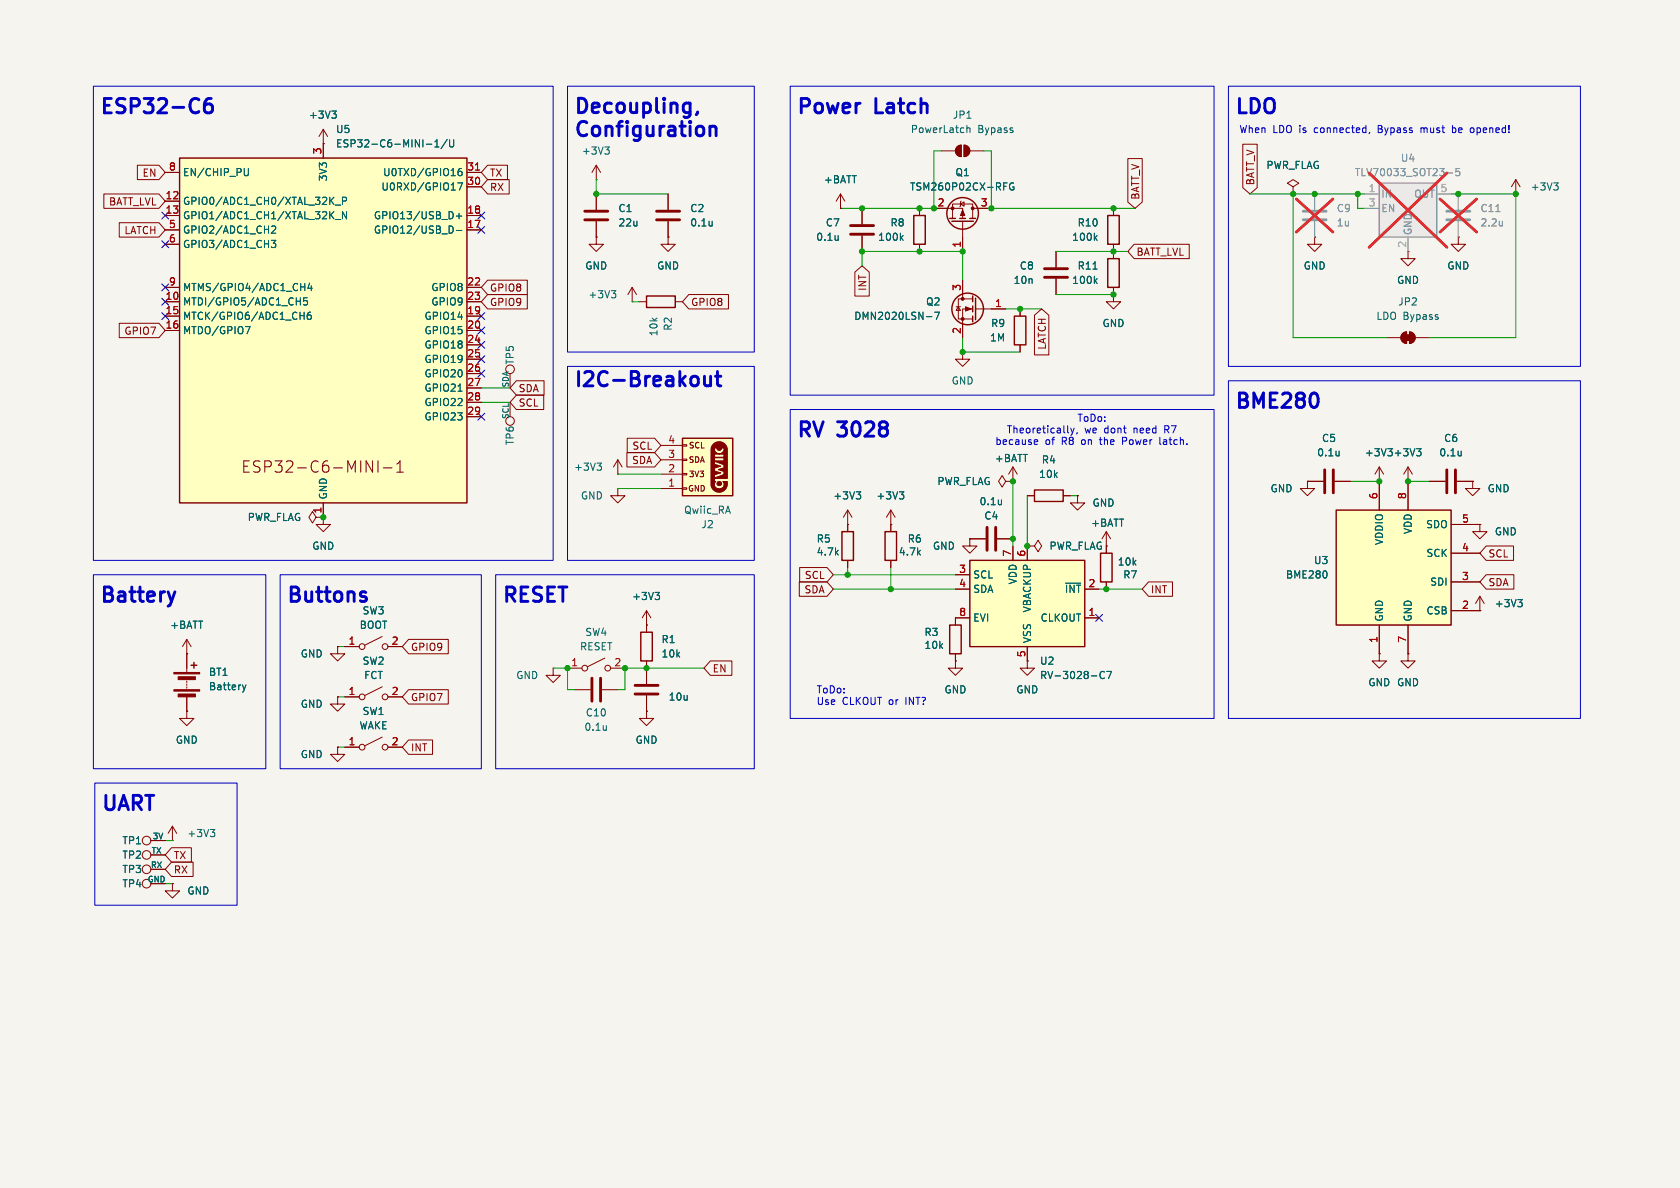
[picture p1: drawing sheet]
<svg xmlns="http://www.w3.org/2000/svg" width="297mm" height="210mm" viewBox="0 0 297 210" stroke-linecap="round" stroke-linejoin="round" font-family="sans-serif">
<path d="M0 0h297v210h-297z" fill="#f5f4ef" stroke="#f5f4ef" stroke-width=".18"/>
<g fill="none" stroke="#840000" stroke-width=".18">
<path d="M105.4 31.8h.1M105.4 29.2l-.8 1.3M105.4 29.2l.8 1.3M105.4 29.2v2.6M118.1 34.3v2.8M118.1 39.1v2.8M228.6 33l1-.6-1-.6-1 .6 1 .6v1.3M228.6 34.3h.1M111.8 53.3h.1M111.8 50.8l.7 1.3M111.8 50.8l-.8 1.3M111.8 50.8v2.5"/>
<path d="M113 53.3h1.3M119.4 53.3h1.2M232.4 41.9v1.3h1.3l-1.3 1.3-1.3-1.3h1.3M232.4 41.9h.1M90.2 66v2.6M231.1 85.1v1.3h-1.2l1.2 1.2 1.3-1.2h-1.3M231.1 85.1h.1M231.1 85.1h2.8M236 85.1h2.8M243.8 85.1h.1M243.8 82.6l-.7 1.2M243.8 82.6l.8 1.2"/>
<path d="M243.8 82.6v2.5M248.9 85.1h.1M248.9 82.6l-.7 1.2M248.9 82.6l.8 1.2M248.9 82.6v2.5M260.3 85.1v1.3h1.3l-1.3 1.2-1.2-1.2h1.2M260.3 85.1h.1M261.6 108h.1M261.6 105.4l-.7 1.3M261.6 105.4l.8 1.3M261.6 105.4v2.6"/>
<circle cx="90.2" cy="65.3" r=".76"/>
</g>
<path d="M125.9 39.1v.8M125.9 39.8l-.1 .1M108.1 51.4h.8l-.5 .5M108.6 51.9l.3 .2v.3l-.3 .2M236.7 79.7v.9M250.4 79.3h.8l-.4 .5M251 79.8l.2 .2v.3l-.2 .3M236.7 80.5h.1M268.3 106h.8l-.4 .5M268.9 106.5l.2 .2v.3l-.2 .3" fill="none" stroke="#006464" stroke-width=".18"/>
<path d="M116.1 37.3h4M116.1 38.9h4M234.2 83.1v4M235.7 83.1v4" fill="none" stroke="#840000" stroke-width=".51"/>
<path d="M230.4 37.3h4M230.4 38.9h4" fill="none" stroke="#9c9b98" stroke-width=".51"/>
<path d="M232.4 34.3v2.8M232.4 39.1v2.8" fill="none" stroke="#9c9b98" stroke-width=".18"/>
<path d="M229.2 35.2l6.4 5.8M235.6 35.2l-6.4 5.8" fill="none" stroke="#e12e31" stroke-width=".46"/>
<path d="M114.3 52.3h5.1v2.1h-5.1z" fill="none" stroke="#840000" stroke-width=".25"/>
<path d="M236.2 90.2h20.3v20.3h-20.3z" fill="#ffffc2"/>
<path d="M236.2 90.2h20.3v20.3h-20.3zM167.9 110.5h2v5.1h-2z" fill="none" stroke="#840000" stroke-width=".25"/>
<g fill="none" stroke="#840000" stroke-width=".18">
<path d="M105.4 41.9v1.3h1.3l-1.3 1.3-1.3-1.3h1.3M105.4 41.9h.1M118.1 41.9v1.3h1.3l-1.3 1.3-1.3-1.3h1.3M118.1 41.9h.1M248.9 44.5v1.2h1.3l-1.3 1.3-1.3-1.3h1.3M257.8 41.9v1.3h1.3l-1.3 1.3-1.3-1.3h1.3M257.8 41.9h.1M90.2 71.1v2.6M243.8 85.1v5.1M248.9 85.1v5.1M256.5 92.7h5.1M256.5 97.8h5.1"/>
<path d="M261.6 92.7v1.3h1.3l-1.3 1.3-1.3-1.3h1.3M261.6 92.7h.1M97.8 118.1v1.3h-1.3l1.3 1.3 1.3-1.3h-1.3M97.8 118.1h.1M100.3 118.1h2.6M106.9 116.3l-3 1.6M107.9 118.1h2.6M114.3 110.5h.1M114.3 108l-.8 1.2M114.3 108l.8 1.2M114.3 108v2.5M168.9 116.8v1.3h1.3l-1.3 1.3-1.3-1.3h1.3"/>
<path d="M168.9 116.8h.1M168.9 109.2v1.3M168.9 115.6v1.2M181.6 116.8v1.3h1.3l-1.3 1.3-1.3-1.3h1.3M181.6 116.8h.1M243.8 110.5v5.1M248.9 110.5v5.1M256.5 102.9h5.1M256.5 108h5.1M114.3 125.7v1.3h1.3l-1.3 1.3-1.3-1.3h1.3M114.3 125.7h.1M30.5 148.6h.1"/>
<path d="M30.5 146.1l-.8 1.2M30.5 146.1l.7 1.2M30.5 146.1v2.5"/>
<circle cx="90.2" cy="74.4" r=".76"/>
<circle cx="103.4" cy="118.1" r=".51"/>
<circle cx="107.4" cy="118.1" r=".51"/>
</g>
<path d="M115.8 104.7h.8l-.4 .5M116.4 105.2l.2 .2v.3l-.2 .3M234.5 101.2v.7M37.2 146.6h.8l-.5 .5M37.7 147.1l.3 .3v.3l-.3 .2" fill="none" stroke="#006464" stroke-width=".18"/>
<path d="M255.8 37.3h4M255.8 38.9h4" fill="none" stroke="#9c9b98" stroke-width=".51"/>
<path d="M257.8 34.3v2.8M257.8 39.1v2.8" fill="none" stroke="#9c9b98" stroke-width=".18"/>
<path d="M264.5 37.4h.7M265.6 39.1v.8M265.6 39.8l-.1 .1" fill="none" stroke="#939391" stroke-width=".18"/>
<path d="M254.6 35.2l6.4 5.8M261 35.2l-6.4 5.8" fill="none" stroke="#e12e31" stroke-width=".46"/>
<path d="M171.4 99.1h20.4v15.2h-20.4z" fill="#ffffc2"/>
<path d="M171.4 99.1h20.4v15.2h-20.4zM194.6 97.8h2v5.1h-2zM113.3 111.8h2v5h-2z" fill="none" stroke="#840000" stroke-width=".25"/>
<g fill="none" stroke="#840000" stroke-width=".18">
<path d="M105.4 34.3v2.8M105.4 39.1v2.8M149.9 92.7h.1M149.9 90.2l-.8 1.2M149.9 90.2l.7 1.2M149.9 90.2v2.5M179.1 96.5v2.6M181.6 96.5v2.6M114.3 110.5v1.3M114.3 116.8v4.1M168.9 101.6h2.5M168.9 104.1h2.5"/>
<path d="M168.9 109.2h2.5M181.6 114.3v2.5M191.8 104.1h2.5M191.8 109.2h2.5M195.6 102.9v1.2M101.6 121.9h2.8M106.4 121.9h2.8M114.3 122.9v2.8"/>
</g>
<path d="M151.4 86.9h.8l-.5 .5M151.9 87.4l.3 .3v.3l-.3 .2M188.4 103.1h2.6M195.2 118.8a.6 .6 0 0 0-.8 .4 .6 .6 0 0 0 .6 .8l.2-.2M195.7 118.7h.8l-.5 1.3M107.2 128.3v.8M107.2 129h-.1" fill="none" stroke="#006464" stroke-width=".18"/>
<path d="M103.4 37.3h4M103.4 38.9h4M104.6 119.9v4.1M106.2 119.9v4.1M112.3 121.2h4M112.3 122.7h4" fill="none" stroke="#840000" stroke-width=".51"/>
<path d="M120.6 77.5h8.9v10.1h-8.9z" fill="#ffffc2"/>
<g fill="#840000" stroke="#840000" stroke-width=".18">
<path d="M126.1 78.5a1.46 1.46 0 0 1 2.5 .8v5.3h-2.3l1.7-.7v-.6l-1-.3 1-.3v-2.4h-.8v-.1a.8 .8 0 0 0 .8-1h-.4a.4 .4 0 0 1-.4 .4 .4 .4 0 0 1-.4-.4h-.5a.82 .82 0 0 0 .9 1v.1h-.9v.5h1.7v.1h-1.7v.6h1.7v.7l-1.7-.7v.6l1.1 .3-1.1 .3v.6l1.1 .3-1.1 .3v1.2h.2a.79 .79 0 0 0 .1 1.1 .79 .79 0 0 0 1.1 0 .79 .79 0 0 0 .1-1.1h.8a1.49 1.49 0 0 1-1.1 1.9 1.49 1.49 0 0 1-1.8-1.2v-6.5z"/>
<path d="M248.4 59.2h1v1h-1z"/>
<path d="M247.9 59l.8-.3v2a1.02 1.02 0 0 1-1-.6 1.02 1.02 0 0 1 .2-1.1z"/>
<path d="M249.2 58.7a1.02 1.02 0 0 1 1 1 1.02 1.02 0 0 1-1 1z"/>
<circle cx="127.2" cy="85.5" r=".4"/>
</g>
<path d="M120.6 77.5h8.9v10.1h-8.9zM148.8 94h2.1v5.1h-2.1zM156.5 94h2v5.1h-2zM182.9 86.6h5.1v2h-5.1z" fill="none" stroke="#840000" stroke-width=".25"/>
<g fill="none" stroke="#840000" stroke-width=".18">
<path d="M245.1 59.7h2.5M247.9 59l.8-.3v2a1.02 1.02 0 0 1-1-.6 1.02 1.02 0 0 1 .2-1.1zM249.2 58.7a1.02 1.02 0 0 1 1 1 1.02 1.02 0 0 1-1 1zM250.2 59.7h2.5M116.8 78.7h3.8M120.6 78.6h.8v.3h-.8zM57.1 91.4v1.3h1.3l-1.3 1.3-1.2-1.3h1.2M57.1 91.4h.1M109.2 86.4v1.2h-1.3l1.3 1.3 1.3-1.3h-1.3M109.2 86.4h.1M109.2 83.8h.1M109.2 81.3l.8 1.3"/>
<path d="M109.2 81.3l-.7 1.3M109.2 81.3v2.5M116.8 81.3h3.8M116.8 83.8h3.8M116.8 86.4h3.8M120.6 81.2h.8v.2h-.8zM120.6 83.7h.8v.2h-.8zM120.6 86.2h.8v.3h-.8zM149.9 92.7v1.3M149.9 99.1v1.2M157.5 92.7h.1M157.5 90.2v3.8"/>
<path d="M157.5 99.1v1.2M157.5 90.2l-.8 1.2M157.5 90.2l.7 1.2M171.4 95.3h2.8M176.3 95.3h2.8M177.8 85.1l-.6-1-.7 1 .7 1 .6-1h1.3M179.1 85.1h.1M181.6 87.6h1.3M188 87.6h1.2M252.7 85.1h2.8M257.6 85.1h2.7M61 114.3h2.5"/>
<path d="M67.6 112.5l-3.1 1.5M68.6 114.3h2.5M243.8 115.6v1.2h1.3l-1.3 1.3-1.2-1.3h1.2M243.8 115.6h.1M248.9 115.6v1.2h1.3l-1.3 1.3-1.3-1.3h1.3M248.9 115.6h.1M61 123.2h2.5M67.6 121.4l-3.1 1.5M68.6 123.2h2.5"/>
<circle cx="64" cy="114.3" r=".51"/>
<circle cx="68.1" cy="114.3" r=".51"/>
<circle cx="64" cy="123.2" r=".51"/>
<circle cx="68.1" cy="123.2" r=".51"/>
</g>
<path d="M258.3 79.7v.9M105.5 81.9h.8l-.4 .4M106.1 82.3l.2 .3v.3l-.2 .2M159 86.9h.8l-.4 .5M159.5 87.4l.3 .3v.3l-.3 .2M177 88.4v.8M177 89.1v.1M258.3 80.5h.1" fill="none" stroke="#006464" stroke-width=".18"/>
<path d="M174.5 93.2v4.1M176 93.2v4.1M255.8 83.1v4M257.3 83.1v4" fill="none" stroke="#840000" stroke-width=".51"/>
<path d="M31.7 27.9h50.8v61h-50.8z" fill="#ffffc2"/>
<path d="M31.7 27.9h50.8v61h-50.8zM161.5 38.1h2.1v5.1h-2.1zM195.8 38.1h2.1v5.1h-2.1zM179.3 55.9h2.1v5.1h-2.1zM195.8 45.7h2.1v5.1h-2.1zM33.8 117.6h1M34.3 117.1v1" fill="none" stroke="#840000" stroke-width=".25"/>
<g fill="none" stroke="#840000" stroke-width=".18">
<path d="M29.2 30.5h2.5M29.2 35.6h2.5M29.2 38.1h2.5M57.1 25.4h.1M57.1 22.9v5M57.1 22.9l-.7 1.2M57.1 22.9l.8 1.2M82.5 30.5h2.6M82.5 38.1h2.6M82.5 33h2.6M148.6 36.8h.1M148.6 34.3l.8 1.3"/>
<path d="M148.6 34.3l-.8 1.3M148.6 34.3v2.5M152.4 36.8v2.8M162.6 36.8v1.3M196.8 36.8v1.3M29.2 40.6h2.5M29.2 43.2h2.5M29.2 50.8h2.5M29.2 53.3h2.5M29.2 55.9h2.5M29.2 58.4h2.5M82.5 40.6h2.6"/>
<path d="M82.5 50.8h2.6M82.5 53.3h2.6M82.5 55.9h2.6M82.5 58.4h2.6M152.4 41.7v2.8M162.6 43.2v1.3M180.3 54.6v1.3M186.7 44.5v2.7M186.7 49.3v2.8M196.8 52.1v1.2h-1.2l1.2 1.3 1.3-1.3h-1.3M196.8 52.1h.1M196.8 43.2v2.5"/>
<path d="M196.8 50.8v1.3M82.5 61h2.6M82.5 63.5h2.6M82.5 66h2.6M82.5 68.6h2.6M82.5 71.1h2.6M82.5 73.7h2.6M180.3 61v1.2M55.9 91.4l-.7-1-.6 1 .6 1.1 .7-1.1h1.2M57.1 91.4h.1M57.1 88.9v2.5M64.7 81.5l1.2 2v-2"/>
<path d="M66.8 81.5v2M67.8 82.7h1.5M70.1 83.5h1.2M70.1 82l.6-.5v2M179.1 85.1h.1M179.1 82.6l.7 1.2M179.1 82.6l-.8 1.2M179.1 82.6v2.5M181.6 96.5h1.3l.6-1 .6 1-.6 1-.6-1M181.6 96.5h.1M190.5 87.6v1.3h1.3l-1.3 1.3-1.3-1.3h1.3M190.5 87.6h.1"/>
<path d="M195.6 94l-.8 1.3M195.6 94l.7 1.3M195.6 94v2.5M33 115.6v3.3M59.7 114.3v1.3h-1.3l1.3 1.2 1.3-1.2h-1.3M59.7 114.3h.1M33 120.4v.3M33 120.9v.3M33 121.4v.3M33 123.2v2.5"/>
</g>
<g fill="none" stroke="#006464" stroke-width=".18">
<path d="M58.7 19.6h.7l-.4 .5M43.9 29.8l-.1 1.1-.1 .2-.4-.1M59.2 20.1l.2 .3v.3l-.2 .2M59.3 36.3h.9M59.3 38.8h.9M60.5 35.5h.6l.2-.2-.1-.3-.7-.1v1.2M61.3 37.4v1.3l-.8-1.3v1.3M75.4 25.5h.9M76.9 26h.7M76.9 25.1l.3-.4v1.3M79.1 24.6l-1.1 1.7M79.5 24.7v1l.2 .3 .4-.1 .1-.2v-1"/>
<path d="M80.7 38.2h.9M80.9 32.3h.9l-.6 1.3M81.2 37.7v1M81.6 29.8l-.4 .1a.86 .86 0 0 0 0 1.2l.4-.2 .1-.4-.2-.2h-.4l-.1 .2M43.4 57.7h.8l-.5 1.3M48 42.5h.7l-.4 .5 .4 .1v.5l-.2 .2-.5-.2M48 40.1l.5-.2 .2 .4-.7 .9h.7M52.4 53.3h.7M53 55.8h.8M53.1 52.6v1.3M53.2 50.7h.7M53.8 55.2v1.3"/>
<path d="M53.9 50.1v1.3M54.3 52.6h-.6l-.1 .7 .2-.2 .5 .1 .1 .2-.1 .4-.2 .1-.5-.1M54.7 50l-.3 1h.8M54.9 55.2l-.3 .1a.86 .86 0 0 0 0 1.2l.4-.2v-.4l-.2-.2h-.2l-.3 .2M55 50.5v.9M79.9 40l.2 .5-.2 .7M80.7 40.7h.9M148.2 41.6v.9M148.2 42.4h-.1M159.3 42l.4 .5M159.7 41.6l-.5 .5M193.2 47.6h.8"/>
<path d="M193.6 49.6l.4 .5M193.6 42l.4 .5M194 49.3l-.5 .4M194 41.6l-.5 .5M81 69.2h.7M42.9 121.1l.3 .8M43.2 121.9l-.2 .4M43.5 121.1l-.3 .8"/>
</g>
<path d="M84.1 30.1h.7" fill="none" stroke="#a90000" stroke-width=".18"/>
<path d="M150.4 39.9h4M150.4 41.4h4M184.7 47.5h4M184.7 49h4" fill="none" stroke="#840000" stroke-width=".51"/>
<g fill="#840000" stroke="#840000" stroke-width=".18">
<path d="M30.7 118.9h4.6v.2h-4.6z"/>
<path d="M30.7 121.9h4.6v.3h-4.6z"/>
<path d="M31.5 119.6h3v.5h-3z"/>
<path d="M31.5 122.7h3v.5h-3z"/>
</g>
<path d="M243.8 32.4h10.2v9.5h-10.2z" fill="#ebeae8"/>
<path d="M243.8 32.4h10.2v9.5h-10.2z" fill="none" stroke="#9c9b98" stroke-width=".25"/>
<path d="M232.4 34.3v2.8M232.4 39.1v2.8M241.3 34.3h2.5M241.3 36.8h2.5M254 34.3h2.5M257.8 34.3v2.8M257.8 39.1v2.8M248.9 41.9v2.6" fill="none" stroke="#9c9b98" stroke-width=".18"/>
<path d="M255.8 30.6h1M258 29.8h-.6v.6l.1-.1h.5l.1 .2-.1 .4-.2 .2-.4-.2M264.5 37.4h.7M265.6 39.1v.8M265.6 39.8l-.1 .1" fill="none" stroke="#939391" stroke-width=".18"/>
<path d="M229.2 35.2l6.4 5.8M235.6 35.2l-6.4 5.8M242 30.6l13.8 13.1M254.6 35.2l6.4 5.8M255.8 30.6l-13.8 13.1M261 35.2l-6.4 5.8" fill="none" stroke="#e12e31" stroke-width=".46"/>
<g fill="none" stroke="#840000" stroke-width=".18">
<path d="M18.4 34.3h9.7l1.1 1.3-1.1 1.2h-9.7zM21.1 39.4h7l1.1 1.2-1.1 1.3h-7zM24.3 29.2h3.8l1.1 1.3-1.1 1.3h-3.8zM29.2 30.5h2.5M29.2 35.6h2.5M29.2 38.1h2.5M57.1 25.4h.1M57.1 25.4v2.5M82.5 30.5h2.6M82.5 38.1h2.6M82.5 33h2.6M86.2 31.7h3.8v2.6h-3.8l-1.1-1.3z"/>
<path d="M86.2 29.2h3.5v2.6h-3.5l-1.1-1.3zM105.4 34.3v2.8M105.4 39.1v2.8M118.1 34.3v2.8M118.1 39.1v2.8M148.6 36.8h.1M152.4 36.8v2.8M162.6 36.8v1.3M165.1 36.8h5.1v1.8M166.4 26.7h2.5M168.4 38.6v-2.5h3.6v2.5M169.2 26l.7-.3v2a1.02 1.02 0 0 1-.9-.6 1.02 1.02 0 0 1 .2-1.1z"/>
<path d="M169.8 36.1l.6-.4v.7zM169.9 35.6l-.1 .1v.7l-.1 .2M170.2 39.1v5.4M170.4 25.7a1.02 1.02 0 0 1 1 1 1.02 1.02 0 0 1-1 1zM171.4 26.7h2.6M172 36.8h3.3M196.8 36.8v1.3M199.4 28h2.5v7.7l-1.2 1.1-1.3-1.1zM219.7 25.5h2.6v7.7l-1.3 1.1-1.3-1.1zM228.6 34.3h.1M268 34.3h.1M268 31.8l-.8 1.2"/>
<path d="M268 31.8l.7 1.2M268 31.8v2.5M21.1 57.1h7l1.1 1.3-1.1 1.3h-7zM29.2 40.6h2.5M29.2 43.2h2.5M29.2 50.8h2.5M29.2 53.3h2.5M29.2 55.9h2.5M29.2 58.4h2.5M82.5 40.6h2.6M82.5 50.8h2.6M82.5 53.3h2.6"/>
<path d="M82.5 55.9h2.6M82.5 58.4h2.6M86.2 49.5h7v2.6h-7l-1.1-1.3zM86.2 52.1h7v2.5h-7l-1.1-1.3zM105.4 41.9h.1M118.1 41.9h.1M121.8 52.1h7v2.5h-7l-1.2-1.3zM151.1 48.1l1.3-1.1 1.3 1.1v4.2h-2.6zM152.4 41.7v2.8M162.6 43.2v1.3M169 54.2h.8M169.4 54.2l.4 .7h-.8z"/>
<path d="M170.2 49.5v3.3M172 52.8h-2.6v3.6h2.6M172 54.6h-1.8v5.1M172.5 54.6h5.3M180.3 54.6v1.3M182.9 55.7l1.2-1.1 1.3 1.1v7h-2.5zM186.7 44.5v2.7M186.7 49.3v2.8M196.8 52.1h.1M196.8 43.2v2.5M196.8 50.8v1.3M200.5 43.2h9.7v2.5h-9.7l-1.1-1.2z"/>
<path d="M232.4 41.9h.1M257.8 41.9h.1M82.5 61h2.6M82.5 63.5h2.6M82.5 66h2.6M82.5 68.6h2.6M82.5 71.1h2.6M82.5 73.7h2.6M91.3 69.8h4.8v2.6h-4.8l-1.1-1.3zM91.3 67.3h4.9v2.6h-4.9l-1.1-1.3zM110.9 77.5h4.8l1.1 1.2-1.1 1.3h-4.8zM170.2 62.2v1.3h-1.3l1.3 1.3 1.2-1.3h-1.2"/>
<path d="M170.2 62.2h.1M180.3 61v1.2M57.1 91.4h.1M57.1 88.9v2.5M110.8 80h4.9l1.1 1.3-1.1 1.3h-4.9zM149.9 92.7h.1M149.9 92.7v1.3M149.9 99.1v1.2M157.5 92.7h.1M157.5 92.7v1.3M157.5 99.1v1.2M171.4 95.3v1.2h-1.2l1.2 1.3 1.3-1.3h-1.3"/>
<path d="M171.4 95.3h.1M171.4 95.3h2.8M176.3 95.3h2.8M179.1 85.1h.1M179.1 96.5v2.6M181.6 96.5h.1M181.6 87.6h1.3M181.6 96.5v2.6M188 87.6h1.2M190.5 87.6h.1M231.1 85.1h.1M231.1 85.1h2.8"/>
<path d="M236 85.1h2.8M243.8 85.1h.1M243.8 85.1v5.1M248.9 85.1h.1M248.9 85.1v5.1M252.7 85.1h2.8M256.5 92.7h5.1M256.5 97.8h5.1M257.6 85.1h2.7M260.3 85.1h.1M261.6 92.7h.1M262.7 96.5h4.9v2.6h-4.9l-1.1-1.3z"/>
<path d="M33 115.6h.1M33 113l-.7 1.3M33 113l.8 1.3M33 113v5.1M59.7 114.3h.1M61 114.3h2.5M68.6 114.3h2.5M72.2 113h7.1v2.6h-7.1l-1.1-1.3zM114.3 110.5h.1M114.3 110.5v1.3M114.3 116.8v4.1M125.6 116.8h3.8v2.6h-3.8l-1.1-1.3z"/>
<path d="M141.3 102.9h4.9l1.1 1.2-1.1 1.3h-4.9zM141.4 100.3h4.8l1.1 1.3-1.1 1.3h-4.8zM168.9 116.8h.1M168.9 115.6v1.2M168.9 101.6h2.5M168.9 104.1h2.5M171.4 109.2h-2.5v1.3M181.6 116.8h.1M181.6 114.3v2.5M191.8 104.1h2.5M191.8 109.2h2.5M195.6 102.9v1.2"/>
<path d="M203 102.9h4.3v2.5h-4.3l-1.1-1.3zM243.8 115.6h.1M243.8 110.5v5.1M248.9 115.6h.1M248.9 110.5v5.1M256.5 102.9h5.1M256.5 108h5.1M261.6 108h.1M262.7 101.6h4.9v2.5h-4.9l-1.1-1.2zM33 125.7v1.3h1.3l-1.3 1.3-1.3-1.3h1.3M33 125.7h.1M33 123.2v2.5"/>
<path d="M59.7 132.1v1.3h-1.3l1.3 1.2 1.3-1.2h-1.3M59.7 132.1h.1M59.7 123.2v1.3h-1.3l1.3 1.2 1.3-1.2h-1.3M59.7 123.2h.1M61 132.1h2.5M61 123.2h2.5M67.6 130.3l-3.1 1.5M68.6 132.1h2.5M68.6 123.2h2.5M72.2 121.9h7.1v2.6h-7.1l-1.1-1.3zM72.2 130.8h4.3v2.6h-4.3l-1.1-1.3zM114.3 125.7h.1"/>
<path d="M114.3 122.9v2.8M26.7 148.6h2.5M26.7 151.1h2.5M26.7 156.2h2.5M26.7 153.7h2.5M30.3 152.4h3.8v2.5h-3.8l-1.1-1.2zM30.3 149.9h3.5v2.5h-3.5l-1.1-1.3zM30.5 156.2v1.3h1.2l-1.2 1.3-1.3-1.3h1.3M30.5 156.2h.1"/>
<circle cx="64" cy="132.1" r=".51"/>
<circle cx="68.1" cy="132.1" r=".51"/>
<circle cx="25.9" cy="148.6" r=".76"/>
<circle cx="25.9" cy="151.1" r=".76"/>
<circle cx="25.9" cy="153.7" r=".76"/>
<circle cx="25.9" cy="156.2" r=".76"/>
</g>
<g fill="none" stroke="#840000" stroke-width=".25">
<path d="M167.9 38.6h1M168.3 39.1h3.8M169.7 38.6h1M171.4 38.6h1.1M172 52.3v1M172 54.1v1M172 55.9v1M172.5 52.7v3.8"/>
<circle cx="170.2" cy="37.7" r="2.79"/>
<circle cx="171.1" cy="54.6" r="2.79"/>
</g>
<g fill="#840000" stroke="#840000" stroke-width=".18">
<path d="M170.2 37.1l.4 1h-.8z"/>
<path d="M170.7 54.2l1 .4-1 .4z"/>
<path d="M169.2 26l.7-.3v2a1.02 1.02 0 0 1-.9-.6 1.02 1.02 0 0 1 .2-1.1z"/>
<path d="M170.4 25.7a1.02 1.02 0 0 1 1 1 1.02 1.02 0 0 1-1 1z"/>
<circle cx="172" cy="36.8" r=".25"/>
<circle cx="168.4" cy="36.8" r=".25"/>
<circle cx="170.2" cy="52.8" r=".25"/>
<circle cx="170.2" cy="56.4" r=".25"/>
</g>
<g fill="none" stroke="#006464" stroke-width=".18">
<path d="M58.7 19.6h.7l-.4 .5M43.9 29.8l-.1 1.1-.1 .2-.4-.1M59.2 20.1l.2 .3v.3l-.2 .2M59.3 36.3h.9M59.3 38.8h.9M60.5 35.5h.6l.2-.2-.1-.3-.7-.1v1.2M61.3 37.4v1.3l-.8-1.3v1.3M75.4 25.5h.9M76.9 26h.7M76.9 25.1l.3-.4v1.3M79.1 24.6l-1.1 1.7M79.5 24.7v1l.2 .3 .4-.1 .1-.2v-1"/>
<path d="M80.7 38.2h.9M80.9 32.3h.9l-.6 1.3M81.2 37.7v1M81.6 29.8l-.4 .1a.86 .86 0 0 0 0 1.2l.4-.2 .1-.4-.2-.2h-.4l-.1 .2M125.9 39.1v.8M125.9 39.8l-.1 .1M170.9 22.2v1.2M170.9 22.7l.2-.1 .3 .1 .1 .7M177.4 32.3h.6M179.2 32.4a.59 .59 0 0 0-.7 .6 .59 .59 0 0 0 .7 .5l.1-.4h-.3M274.7 32.3h.8l-.5 .5M275.2 32.8l.3 .3v.3l-.3 .2"/>
<path d="M43.4 57.7h.8l-.5 1.3M48 42.5h.7l-.4 .5 .4 .1v.5l-.2 .2-.5-.2M48 40.1l.5-.2 .2 .4-.7 .9h.7M52.4 53.3h.7M53 55.8h.8M53.1 52.6v1.3M53.2 50.7h.7M53.8 55.2v1.3M53.9 50.1v1.3M54.3 52.6h-.6l-.1 .7 .2-.2 .5 .1 .1 .2-.1 .4-.2 .1-.5-.1M54.7 50l-.3 1h.8M54.9 55.2l-.3 .1a.86 .86 0 0 0 0 1.2l.4-.2v-.4l-.2-.2h-.2l-.3 .2"/>
<path d="M55 50.5v.9M79.9 40l.2 .5-.2 .7M80.7 40.7h.9M148.2 41.6v.9M148.2 42.4h-.1M159.3 42l.4 .5M159.7 41.6l-.5 .5M163.8 56h.9M165.2 55.2h.9l-.6 1.3M193.2 47.6h.8M193.6 49.6l.4 .5M193.6 42l.4 .5"/>
<path d="M194 49.3l-.5 .4M194 41.6l-.5 .5M81 69.2h.7M236.7 79.7v.9M250.4 79.3h.8l-.4 .5M251 79.8l.2 .2v.3l-.2 .3M258.3 79.7v.9M151.4 86.9h.8l-.5 .5M151.9 87.4l.3 .3v.3l-.3 .2M159 86.9h.8l-.4 .5M159.5 87.4l.3 .3v.3l-.3 .2M177 88.4v.8"/>
<path d="M177 89.1v.1M236.7 80.5h.1M258.3 80.5h.1M115.8 104.7h.8l-.4 .5M116.4 105.2l.2 .2v.3l-.2 .3M188.4 103.1h2.6M195.2 118.8a.6 .6 0 0 0-.8 .4 .6 .6 0 0 0 .6 .8l.2-.2M195.7 118.7h.8l-.5 1.3M234.5 101.2v.7M268.3 106h.8l-.4 .5M268.9 106.5l.2 .2v.3l-.2 .3M42.9 121.1l.3 .8"/>
<path d="M43.2 121.9l-.2 .4M43.5 121.1l-.3 .8"/>
</g>
<g fill="none" stroke="#009600" stroke-width=".18">
<path d="M105.4 31.8v2.5h12.7M166.4 26.7h-1.3v10.1h-16.5M174 26.7h1.3v10.1h25.4M221 34.3h20.3M228.6 34.3v25.4h16.5M240 34.3v2.5h1.3M256.5 34.3h11.5v25.4h-15.3M111.8 53.3h1.2M152.4 47v-2.5h17.8v5M170.2 59.7v2.5h10.1M177.8 54.6h6.3M186.7 44.5h12.7"/>
<path d="M186.7 52.1h10.1M85.1 68.6h5.1M85.1 71.1h5.1M109.2 86.4h7.6M109.2 83.8h7.6M179.1 85.1v11.4M181.6 87.6v8.9M189.2 87.6h1.3M238.8 85.1h5M248.9 85.1h3.8M59.7 114.3h1.3M97.8 118.1h2.5v3.8h1.3"/>
<path d="M124.5 118.1h-14v3.8h-1.3M147.3 104.1h21.6M147.3 101.6h21.6M149.9 100.3v1.3M157.5 100.3v3.8M194.3 104.1h7.6M59.7 132.1h1.3M59.7 123.2h1.3M29.2 156.2h1.3M29.2 148.6h1.3"/>
</g>
<g fill="none" stroke="#000084" stroke-width=".18">
<path d="M28.6 37.5l1.2 1.2M29.8 37.5l-1.2 1.2M84.5 37.5l1.2 1.2M85.7 37.5l-1.2 1.2M28.6 42.6l1.2 1.2M28.6 52.7l1.2 1.2M28.6 55.3l1.2 1.2M28.6 50.2l1.2 1.2M29.8 42.6l-1.2 1.2M29.8 52.7l-1.2 1.2M29.8 55.3l-1.2 1.2M29.8 50.2l-1.2 1.2"/>
<path d="M84.5 55.3l1.2 1.2M84.5 40l1.2 1.2M84.5 57.8l1.2 1.2M85.7 55.3l-1.2 1.2M85.7 40l-1.2 1.2M85.7 57.8l-1.2 1.2M84.5 73.1l1.2 1.2M84.5 65.4l1.2 1.2M84.5 60.4l1.2 1.2M84.5 62.9l1.2 1.2M85.7 73.1l-1.2 1.2M85.7 65.4l-1.2 1.2"/>
<path d="M85.7 60.4l-1.2 1.2M85.7 62.9l-1.2 1.2M193.7 108.6l1.2 1.2M194.9 108.6l-1.2 1.2"/>
</g>
<g fill="none" stroke="#0000c2" stroke-width=".51">
<path d="M37.3 17.4a1.01 1.01 0 0 0-1.2 1.1v1l.3 .3 .7 .1 .4-.2 .1-.8-.3-.4-.7-.1-.5 .5M103.5 17.7l-.6-.3h-.6v2.5M116.1 17.4v2.1M117.4 17.4l-.1 .1 .1 .1M117.4 17.4l.1 .1-.1 .1M117.4 17.4v.2M123.3 19.8l-.2 .5M120.5 21.5v2.1M125.5 22.5a.63 .63 0 0 1 1.1 .2v1.3M124.5 66.5v1.3l.2 .3a.69 .69 0 0 0 .9-.1M125.6 66.5v1.7M126.5 66.5h.9"/>
<path d="M126.8 65.7v2.1l.2 .3 .4 .1M30.9 104.6l-.6 1.7"/>
</g>
<g fill="none" stroke="#0000c2" stroke-width=".18">
<path d="M16.5 15.2h81.3v83.9h-81.3zM100.3 15.2h33v47h-33zM139.7 15.2h74.9v54.7h-74.9zM217.2 15.2h62.2v49.6h-62.2zM242.1 23.4l-.1 .2M251.2 22.6v.8M251.4 22.6l-.2 .1M256.8 22.2v1.2M256.8 23.4h.3M257.1 22.6l-.3 .1M260 22.7h.5M260 23.4h.5"/>
<path d="M100.3 64.8h33v34.3h-33zM139.7 72.4h74.9v54.6h-74.9zM183.4 78.5l-.4 .1M183.4 77.8l.1 .2-.7 .2M188.8 76.5h.1M189.3 75.7l.3 .8M189.6 76.5l-.3 .5M189.9 75.7l-.3 .8M190.4 76.5l-.1 .2M198.5 77.3v1.3M198.5 78h.4M205 77.3v1.1l.2 .2"/>
<path d="M217.2 67.3h62.2v59.7h-62.2zM16.5 101.6h30.5v34.3h-30.5zM49.5 101.6h35.6v34.3h-35.6zM87.6 101.6h45.7v34.3h-45.7zM16.8 138.4h25.1v21.6h-25.1z"/>
</g>
<path d="M84.1 30.1h.7" fill="none" stroke="#a90000" stroke-width=".18"/>
<g fill="#009600" stroke="#009600" stroke-width=".18">
<circle cx="57.1" cy="91.4" r=".46"/>
<circle cx="105.4" cy="34.3" r=".46"/>
<circle cx="110.5" cy="118.1" r=".46"/>
<circle cx="114.3" cy="118.1" r=".46"/>
<circle cx="100.3" cy="118.1" r=".46"/>
<circle cx="243.8" cy="85.1" r=".46"/>
<circle cx="195.6" cy="104.1" r=".46"/>
<circle cx="181.6" cy="96.5" r=".46"/>
<circle cx="257.8" cy="34.3" r=".46"/>
<circle cx="268" cy="34.3" r=".46"/>
<circle cx="248.9" cy="85.1" r=".46"/>
<circle cx="170.2" cy="44.5" r=".46"/>
<circle cx="170.2" cy="62.2" r=".46"/>
<circle cx="180.3" cy="54.6" r=".46"/>
<circle cx="196.8" cy="44.5" r=".46"/>
<circle cx="196.8" cy="52.1" r=".46"/>
<circle cx="175.3" cy="36.8" r=".46"/>
<circle cx="196.8" cy="36.8" r=".46"/>
<circle cx="149.9" cy="101.6" r=".46"/>
<circle cx="157.5" cy="104.1" r=".46"/>
<circle cx="179.1" cy="95.3" r=".46"/>
<circle cx="179.1" cy="85.1" r=".46"/>
<circle cx="232.4" cy="34.3" r=".46"/>
<circle cx="228.6" cy="34.3" r=".46"/>
<circle cx="240" cy="34.3" r=".46"/>
<circle cx="165.1" cy="36.8" r=".46"/>
<circle cx="152.4" cy="36.8" r=".46"/>
<circle cx="162.6" cy="36.8" r=".46"/>
<circle cx="162.6" cy="44.5" r=".46"/>
<circle cx="152.4" cy="44.5" r=".46"/>
</g>
<g font-size="3.5" fill="#0000c2">
<text x="17.5" y="20.8">ESP32-C6</text>
<text x="101.3" y="21.3">Decoupling,</text>
<text x="140.7" y="20.8">Power</text>
<text x="154.9" y="20.8">Latch</text>
<text x="218.2" y="20.8">LDO</text>
<text x="101.3" y="25.4">Configuration</text>
<text x="101.3" y="69.1">I2C-Breakout</text>
<text x="140.7" y="78">RV</text>
<text x="148.4" y="78">3028</text>
<text x="218.2" y="72.9">BME280</text>
<text x="17.5" y="107.2">Battery</text>
<text x="50.5" y="107.2">Buttons</text>
<text x="88.6" y="107.2">RESET</text>
<text x="17.8" y="144">UART</text>
</g>
<text font-size="2.8" fill="#840000" x="42.6" y="83.8">ESP32-C6-MINI-1</text>
<g font-size="1.8" fill="#006464">
<text x="54.5" y="21.2">+3V3</text>
<text x="59.3" y="23.7">U5</text>
<text x="160.9" y="23.7">PowerLatch</text>
<text x="168.4" y="21.2">JP1</text>
<text x="172.9" y="23.7">Bypass</text>
<text x="59.3" y="26.3">ESP32-C6-MINI-1/U</text>
<text x="102.8" y="27.5">+3V3</text>
<text x="32.3" y="31.3">EN/CHIP_PU</text>
<text x="58" y="32.2" transform="rotate(-90 58 32.2)">3V3</text>
<text x="67.3" y="33.9">U0RXD/GPIO17</text>
<text x="67.6" y="31.3">U0TXD/GPIO16</text>
<text x="145.6" y="32.6">+BATT</text>
<text x="160.8" y="33.9">TSM260P02CX-RFG</text>
<text x="168.8" y="31.3">Q1</text>
<text x="223.8" y="30.1">PWR_FLAG</text>
<text x="270.5" y="33.9">+3V3</text>
<text x="32.3" y="36.4">GPIO0/ADC1_CH0/XTAL_32K_P</text>
<text x="32.3" y="39">GPIO1/ADC1_CH1/XTAL_32K_N</text>
<text x="32.3" y="41.5">GPIO2/ADC1_CH2</text>
<text x="66" y="39">GPIO13/USB_D+</text>
<text x="66" y="41.5">GPIO12/USB_D-</text>
<text x="109.2" y="37.7">C1</text>
<text x="109.2" y="40.2">22u</text>
<text x="121.9" y="37.7">C2</text>
<text x="121.9" y="40.2">0.1u</text>
<text x="145.9" y="40.2">C7</text>
<text x="157.3" y="40.2">R8</text>
<text x="190.4" y="40.2">R10</text>
<text x="32.3" y="44">GPIO3/ADC1_CH3</text>
<text x="103.4" y="47.9">GND</text>
<text x="116.1" y="47.9">GND</text>
<text x="144.2" y="42.8">0.1u</text>
<text x="155.2" y="42.8">100k</text>
<text x="180.2" y="47.9">C8</text>
<text x="189.4" y="42.8">100k</text>
<text x="190.4" y="47.9">R11</text>
<text x="230.4" y="47.9">GND</text>
<text x="255.8" y="47.9">GND</text>
<text x="32.3" y="51.7">MTMS/GPIO4/ADC1_CH4</text>
<text x="76.2" y="51.7">GPIO8</text>
<text x="103.9" y="52.9">+3V3</text>
<text x="179.1" y="50.4">10n</text>
<text x="189.4" y="50.4">100k</text>
<text x="246.9" y="50.4">GND</text>
<text x="32.3" y="54.2">MTDI/GPIO5/ADC1_CH5</text>
<text x="32.3" y="56.7">MTCK/GPIO6/ADC1_CH6</text>
<text x="32.3" y="59.3">MTDO/GPIO7</text>
<text x="74.9" y="56.7">GPIO14</text>
<text x="74.9" y="59.3">GPIO15</text>
<text x="76.2" y="54.2">GPIO9</text>
<text x="116.4" y="59.5" transform="rotate(-90 116.4 59.5)">10k</text>
<text x="119" y="58.6" transform="rotate(-90 119 58.6)">R2</text>
<text x="150.9" y="56.7">DMN2020LSN-7</text>
<text x="163.6" y="54.2">Q2</text>
<text x="175.1" y="58">R9</text>
<text x="194.8" y="58">GND</text>
<text x="243.2" y="56.7">LDO Bypass</text>
<text x="247.1" y="54.2">JP2</text>
<text x="74.9" y="61.8">GPIO18</text>
<text x="74.9" y="64.4">GPIO19</text>
<text x="91" y="64.6" transform="rotate(-90 91 64.6)">TP5</text>
<text x="174.9" y="60.6">1M</text>
<text x="74.9" y="66.9">GPIO20</text>
<text x="74.9" y="69.4">GPIO21</text>
<text x="74.9" y="72">GPIO22</text>
<text x="168.1" y="68.2">GND</text>
<text x="74.9" y="74.5">GPIO23</text>
<text x="91" y="78.8" transform="rotate(-90 91 78.8)">TP6</text>
<text x="101.4" y="83.4">+3V3</text>
<text x="175.8" y="81.9">+BATT</text>
<text x="184.1" y="82.1">R4</text>
<text x="232.8" y="80.9">0.1u</text>
<text x="233.6" y="78.3">C5</text>
<text x="241.2" y="80.9">+3V3 +3V3</text>
<text x="254.4" y="80.9">0.1u</text>
<text x="255.2" y="78.3">C6</text>
<text x="58" y="88.4" transform="rotate(-90 58 88.4)">GND</text>
<text x="102.6" y="88.5">GND</text>
<text x="147.2" y="88.5">+3V3</text>
<text x="154.8" y="88.5">+3V3</text>
<text x="165.6" y="86">PWR_FLAG</text>
<text x="173.1" y="89.5">0.1u</text>
<text x="183.6" y="84.7">10k</text>
<text x="193" y="89.8">GND</text>
<text x="224.5" y="87.2">GND</text>
<text x="262.9" y="87.2">GND</text>
<text x="43.7" y="92.3">PWR_FLAG</text>
<text x="120.9" y="91">Qwiic_RA</text>
<text x="123.9" y="93.6">J2</text>
<text x="173.9" y="92">C4</text>
<text x="192.8" y="93.3">+BATT</text>
<text x="249.8" y="94.5" transform="rotate(-90 249.8 94.5)">VDD</text>
<text x="252" y="93.6">SDO</text>
<text x="264.2" y="94.8">GND</text>
<text x="55.1" y="97.4">GND</text>
<text x="144.3" y="96.1">R5</text>
<text x="144.3" y="98.4">4.7k</text>
<text x="158.8" y="98.4">4.7k</text>
<text x="160.4" y="96.1">R6</text>
<text x="164.8" y="97.4">GND</text>
<text x="197.5" y="100.2">10k</text>
<text x="232.2" y="99.9">U3</text>
<text x="244.7" y="96.4" transform="rotate(-90 244.7 96.4)">VDDIO</text>
<text x="252.1" y="98.7">SCK</text>
<text x="111.7" y="106.3">+3V3</text>
<text x="172" y="102.5">SCL</text>
<text x="172" y="105">SDA</text>
<text x="179.9" y="103.4" transform="rotate(-90 179.9 103.4)">VDD</text>
<text x="188.2" y="105">~{INT}</text>
<text x="198.5" y="102.5">R7</text>
<text x="227.2" y="102.5">BME280</text>
<text x="252.7" y="103.7">SDI</text>
<text x="264.2" y="107.5">+3V3</text>
<text x="30" y="111.4">+BATT</text>
<text x="63.5" y="111.4">BOOT</text>
<text x="64" y="108.8">SW3</text>
<text x="103.4" y="112.6">SW4</text>
<text x="116.8" y="113.9">R1</text>
<text x="163.3" y="112.6">R3</text>
<text x="172" y="110.1">EVI</text>
<text x="182.5" y="113.8" transform="rotate(-90 182.5 113.8)">VSS</text>
<text x="182.5" y="108.4" transform="rotate(-90 182.5 108.4)">VBACKUP</text>
<text x="183.9" y="110.1">CLKOUT</text>
<text x="244.7" y="110" transform="rotate(-90 244.7 110)">GND</text>
<text x="249.8" y="110" transform="rotate(-90 249.8 110)">GND</text>
<text x="252.1" y="108.8">CSB</text>
<text x="36.8" y="119.7">BT1</text>
<text x="53.1" y="116.4">GND</text>
<text x="64" y="117.7">SW2</text>
<text x="102.4" y="115.2">RESET</text>
<text x="116.8" y="116.4">10k</text>
<text x="163.3" y="114.9">10k</text>
<text x="183.8" y="117.7">U2</text>
<text x="36.8" y="122.2">Battery</text>
<text x="53.1" y="125.3">GND</text>
<text x="64.3" y="120.2">FCT</text>
<text x="91.2" y="120.2">GND</text>
<text x="118.1" y="124.1">10u</text>
<text x="166.9" y="122.8">GND</text>
<text x="179.6" y="122.8">GND</text>
<text x="183.8" y="120.2">RV-3028-C7</text>
<text x="241.8" y="121.5">GND GND</text>
<text x="31" y="131.7">GND</text>
<text x="63.5" y="129.1">WAKE</text>
<text x="64" y="126.6">SW1</text>
<text x="103.2" y="129.4">0.1u</text>
<text x="103.5" y="126.8">C10</text>
<text x="112.3" y="131.7">GND</text>
<text x="53.1" y="134.2">GND</text>
<text x="21.5" y="149.5">TP1</text>
<text x="33" y="148.2">+3V3</text>
<text x="21.5" y="152">TP2</text>
<text x="21.5" y="154.5">TP3</text>
<text x="21.5" y="157.1">TP4</text>
<text x="33" y="158.3">GND</text>
</g>
<g font-size="1.8" fill="#0000c2">
<text x="219" y="23.7">When</text>
<text x="225" y="23.7">LDO is</text>
<text x="232.6" y="23.7">connected,</text>
<text x="244.1" y="23.7">Bypass</text>
<text x="251.8" y="23.7">must</text>
<text x="257.6" y="23.7">be</text>
<text x="261" y="23.7">opened!</text>
<text x="177.9" y="76.8">Theoretically,</text>
<text x="190.4" y="74.8">ToDo:</text>
<text x="191.8" y="76.8">we</text>
<text x="195.3" y="76.8">dont</text>
<text x="200.7" y="76.8">need</text>
<text x="206.3" y="76.8">R7</text>
<text x="175.9" y="78.9">because</text>
<text x="184.8" y="78.9">of</text>
<text x="187.8" y="78.9">R8</text>
<text x="191.5" y="78.9">on</text>
<text x="194.9" y="78.9">the</text>
<text x="199.1" y="78.9">Power</text>
<text x="205.9" y="78.9">latch.</text>
<text x="144.3" y="122.8">ToDo:</text>
<text x="144.3" y="124.8">Use</text>
<text x="148.9" y="124.8">CLKOUT or</text>
<text x="160.4" y="124.8">INT?</text>
</g>
<g font-size="1.8" fill="#a90000">
<text x="56.9" y="27.4" transform="rotate(-90 56.9 27.4)">3</text>
<text x="29.2" y="35.3">12</text>
<text x="29.8" y="30.2">8</text>
<text x="82.5" y="30.2">31</text>
<text x="82.5" y="32.8">30</text>
<text x="29.2" y="37.8">13</text>
<text x="29.8" y="40.4">5</text>
<text x="82.5" y="37.8">18</text>
<text x="82.5" y="40.4">17</text>
<text x="165.7" y="36.6">2</text>
<text x="173.3" y="36.6">3</text>
<text x="29.8" y="42.9">6</text>
<text x="169.9" y="43.9" transform="rotate(-90 169.9 43.9)">1</text>
<text x="29.2" y="53.1">10</text>
<text x="29.8" y="50.5">9</text>
<text x="82.5" y="50.5">22</text>
<text x="82.5" y="53.1">23</text>
<text x="169.9" y="51.5" transform="rotate(-90 169.9 51.5)">3</text>
<text x="29.2" y="55.6">15</text>
<text x="29.2" y="58.2">16</text>
<text x="82.5" y="55.6">19</text>
<text x="82.5" y="58.2">20</text>
<text x="169.9" y="59.1" transform="rotate(-90 169.9 59.1)">2</text>
<text x="175.8" y="54.4">1</text>
<text x="82.5" y="60.7">24</text>
<text x="82.5" y="63.2">25</text>
<text x="82.5" y="65.8">26</text>
<text x="82.5" y="68.3">27</text>
<text x="82.5" y="70.9">28</text>
<text x="82.5" y="73.4">29</text>
<text x="118" y="78.5">4</text>
<text x="118" y="81">3</text>
<text x="118" y="83.6">2</text>
<text x="118" y="86.1">1</text>
<text x="243.6" y="88.3" transform="rotate(-90 243.6 88.3)">6</text>
<text x="248.7" y="88.3" transform="rotate(-90 248.7 88.3)">8</text>
<text x="56.9" y="90.9" transform="rotate(-90 56.9 90.9)">1</text>
<text x="258.4" y="92.5">5</text>
<text x="169.5" y="101.3">3</text>
<text x="178.8" y="98.5" transform="rotate(-90 178.8 98.5)">7</text>
<text x="181.4" y="98.5" transform="rotate(-90 181.4 98.5)">6</text>
<text x="258.4" y="97.5">4</text>
<text x="169.5" y="103.9">4</text>
<text x="192.3" y="103.9">2</text>
<text x="258.4" y="102.6">3</text>
<text x="258.4" y="107.7">2</text>
<text x="169.5" y="109">8</text>
<text x="192.3" y="109">1</text>
<text x="243.6" y="113.7" transform="rotate(-90 243.6 113.7)">1</text>
<text x="248.7" y="113.7" transform="rotate(-90 248.7 113.7)">7</text>
<text x="61.5" y="114">1</text>
<text x="69.1" y="114">2</text>
<text x="100.9" y="117.9">1</text>
<text x="108.5" y="117.9">2</text>
<text x="181.4" y="116.3" transform="rotate(-90 181.4 116.3)">5</text>
<text x="61.5" y="122.9">1</text>
<text x="69.1" y="122.9">2</text>
<text x="61.5" y="131.8">1</text>
<text x="69.1" y="131.8">2</text>
</g>
<g font-size="1.8" fill="#939391">
<text x="247.5" y="28.8">U4</text>
<text x="239.4" y="31.3">TLV70033_SOT23-5</text>
<text x="244.1" y="35.2">IN</text>
<text x="249.9" y="35.2">OUT</text>
<text x="236.2" y="37.7">C9</text>
<text x="236.2" y="40.2">1u</text>
<text x="244.1" y="37.7">EN</text>
<text x="249.8" y="41.7" transform="rotate(-90 249.8 41.7)">GND</text>
<text x="261.6" y="37.7">C11</text>
<text x="261.6" y="40.2">2.2u</text>
</g>
<g font-size="1.8" fill="#840000">
<text x="25.1" y="31.4">EN</text>
<text x="86.5" y="34">RX</text>
<text x="86.5" y="31.4">TX</text>
<text x="201.6" y="35.4" transform="rotate(-90 201.6 35.4)">BATT_V</text>
<text x="221.9" y="32.9" transform="rotate(-90 221.9 32.9)">BATT_V</text>
<text x="19.2" y="36.5">BATT_LVL</text>
<text x="21.9" y="41.6">LATCH</text>
<text x="200.8" y="45.4">BATT_LVL</text>
<text x="86.5" y="51.8">GPIO8</text>
<text x="153.4" y="51.5" transform="rotate(-90 153.4 51.5)">INT</text>
<text x="21.9" y="59.4">GPIO7</text>
<text x="86.5" y="54.3">GPIO9</text>
<text x="122.1" y="54.3">GPIO8</text>
<text x="185.1" y="61.9" transform="rotate(-90 185.1 61.9)">LATCH</text>
<text x="91.6" y="69.5">SDA</text>
<text x="91.6" y="72.1">SCL</text>
<text x="111.6" y="82.2">SDA</text>
<text x="111.7" y="79.7">SCL</text>
<text x="185.4" y="97.4">PWR_FLAG</text>
<text x="263" y="98.7">SCL</text>
<text x="142.1" y="105.1">SDA</text>
<text x="142.2" y="102.6">SCL</text>
<text x="203.4" y="105.1">INT</text>
<text x="263" y="103.8">SDA</text>
<text x="72.5" y="115.3">GPIO9</text>
<text x="125.9" y="119.1">EN</text>
<text x="72.5" y="124.1">GPIO7</text>
<text x="72.5" y="133">INT</text>
<text x="30.6" y="154.6">RX</text>
<text x="30.6" y="152.1">TX</text>
</g>
<g font-size="1.8" fill="#a5a4a2">
<text x="241.9" y="34">1</text>
<text x="254.6" y="34">5</text>
<text x="241.9" y="36.6">3</text>
<text x="248.7" y="43.9" transform="rotate(-90 248.7 43.9)">2</text>
</g>
<g font-size="1.4" fill="#006464">
<text x="90.1" y="68.6" transform="rotate(-90 90.1 68.6)">SDA</text>
<text x="90.1" y="74.2" transform="rotate(-90 90.1 74.2)">SCL</text>
<text x="26.9" y="148.6">3V</text>
<text x="26.6" y="153.6">RX</text>
<text x="26.7" y="151.1">TX</text>
<text x="26" y="156.2">GND</text>
</g>
<g font-size="1.4" fill="#840000">
<text x="121.7" y="82">SDA</text>
<text x="121.7" y="79.5">SCL</text>
<text x="121.5" y="87.1">GND</text>
<text x="121.7" y="84.5">3V3</text>
</g>
</svg>
